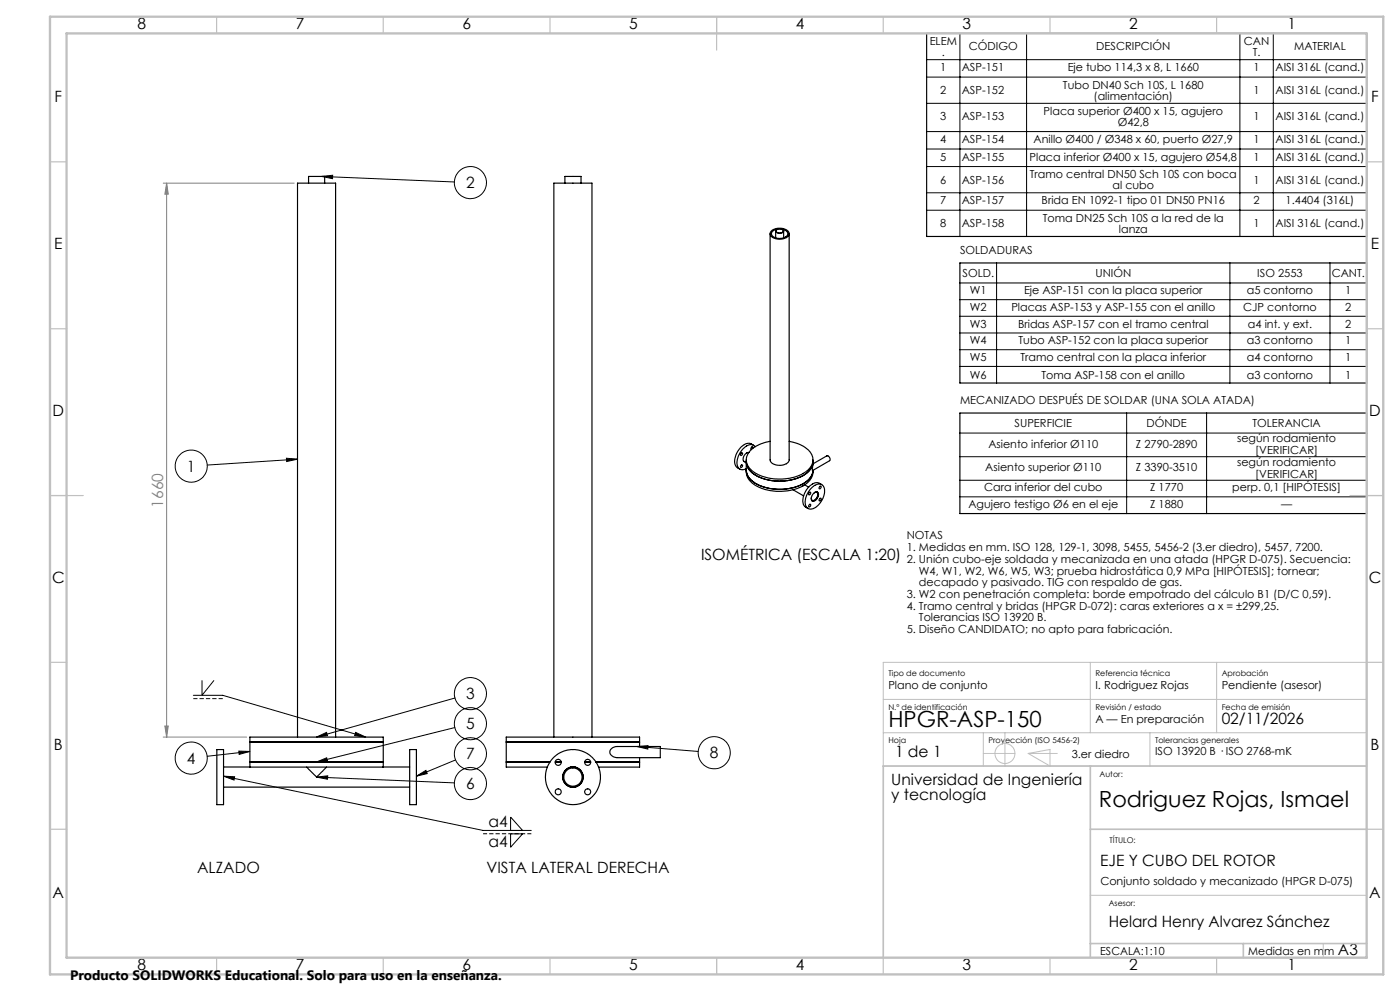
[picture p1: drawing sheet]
<svg xmlns="http://www.w3.org/2000/svg" width="420mm" height="297mm" viewBox="0 0 420 297" stroke-linecap="round" stroke-linejoin="round" font-family="sans-serif">
<g fill="none" stroke="#000" stroke-width=".35">
<path d="M278 10h132v60.9h-132zM92.6 54.9v-2h4.8v2M169.5 54.9v-2h4.8v2M231 70v67.8a3.1 3.1 0 0 0 4 1.5l1.3-.6 .4-.8v-67.9M231.4 69.3a3.7 3.7 0 0 1 5.3 .5 2.26 2.26 0 0 1-2.8 1.9 2.22 2.22 0 0 1-2.8-1.9zM232.7 69.2v2.1M232.9 68.9a1.36 1.36 0 0 1 2.2 .5 1.38 1.38 0 0 1-2.4-.3zM232.9 68.9a1.08 1.08 0 0 1 1.2-.4 1.08 1.08 0 0 1 .8 1 1.24 1.24 0 0 1-2.1-.4zM233.1 68.7a1.46 1.46 0 0 0-1.5 1.8 3.1 3.1 0 0 0 4.7-.2 1.55 1.55 0 0 0-1.6-1.6M235.1 69.2v2.1M288 78.8h122v36h-122zM222.3 139.4a.33 .33 0 0 1 .6 .2 .33 .33 0 0 1-.4 .4h-.4z"/>
<path d="M222.3 135.9a.33 .33 0 0 1 .6 .1 .33 .33 0 0 1-.4 .4h-.4zM223.1 138.2l.8 .5M223.9 137.8v3.7a6.2 6.2 0 0 0 5.1 5 14.4 14.4 0 0 0 13.5-2.1l1.2-1.8 .2-1.6a5.9 5.9 0 0 1-4.6 4.7 15 15 0 0 1-13.9-1.8l-1.2-1.5-.3-1.5M223.9 138.4a6.2 6.2 0 0 0 5.1 5 14.6 14.6 0 0 0 13.5-2l1-1.4 .4-1.6M224.6 135.6a1.78 1.78 0 0 0-1.3 2.8h.1M225.8 134.4a.32 .32 0 0 0-.2-.5 .32 .32 0 0 0-.3 .4l.2 .4M226.1 133.5l-.7-.5a3.7 3.7 0 0 0-4.3 2.6 3.6 3.6 0 0 0 .1 4.6l.8 .4M226.6 133.9a2.11 2.11 0 0 0-3.3 .3 5.4 5.4 0 0 0-1.8 6 1.79 1.79 0 0 0 2.4 .2M231 132.3a8.3 8.3 0 0 0-7 4.6 4.7 4.7 0 0 0 3.3 5.2 15.2 15.2 0 0 0 15-1.1 4.1 4.1 0 0 0-.9-7l-2.3-1.1-2.4-.6M243.9 139.1l4.1-2.5a.98 .98 0 0 1 .9 1.5l-5.2 2.9zM243.9 137.8v1.3M288 123.8h122v30.1h-122z"/>
<path d="M237.9 146.8l3.2 1.8M241.4 145.3l1.2 .7M242.7 151.3a.32 .32 0 0 1 .6-.1 .32 .32 0 0 1-.2 .6l-.5 .1zM242.7 147.7a.34 .34 0 0 1 .6 0 .34 .34 0 0 1-.3 .5h-.4zM243.2 146.5a2.58 2.58 0 0 1 3.7-.9 5.1 5.1 0 0 1-1.7 6 2.01 2.01 0 0 1-3.5-.1 5.6 5.6 0 0 1 1.5-5zM244.2 147.7a.78 .78 0 0 1 1.1-.1 .78 .78 0 0 1 .2 1.1 1.37 1.37 0 0 1-2 1.3 1.94 1.94 0 0 1 .7-2.3zM244.3 147.7a.73 .73 0 0 1 1 .1 .73 .73 0 0 1-.1 1 1.1 1.1 0 0 1-.6 1 1.1 1.1 0 0 1-1.1-.1l-.1-.5M245.1 147.4a1.69 1.69 0 0 1 0 1.8 1.69 1.69 0 0 1-1.5 .8v.1M245.1 147.4v.1M245.9 149.5l.1-.1a.33 .33 0 0 1 .3 .5 .33 .33 0 0 1-.6 0zM245.9 145.8l.1-.1a.35 .35 0 0 1 .3 .5 .35 .35 0 0 1-.6 .1zM246.5 145.2l-.7-.4a3.5 3.5 0 0 0-4 2.2 3.9 3.9 0 0 0-.2 4.9l.8 .5"/>
<path d="M65.1 224.6h2v16.6h-2zM67.1 229.9h7.9M67.1 235.9h55.8M75 229.9h.1M75 228.4h40M75 222.4h40M75 229.9v-9h40v9M75 229.9h40M89.3 220.9v-166h11.4v166M92 229.9l3 3 3-3M115 229.9h.1M115 229.9h7.9"/>
<path d="M122.9 224.6h2v16.6h-2zM151.9 228.4h13.1M151.9 222.4h40M166.2 220.9v-166h11.4v166M166.6 228.4h1.7M168.9 232.3v.6M171.2 229.9h.4M172.2 229.9h.3M174.9 232.3v.6M175.4 228.4h1.8M178.8 228.4h13.1M185.1 227a1.64 1.64 0 0 1-1.8-.6 1.64 1.64 0 0 1 .1-2l.8-.5 .9-.2h13v3.4h-13"/>
<path d="M191.9 227.1v2.8h-12.3M191.9 223.7v-2.8h-40v9h12.3"/>
<circle cx="167.5" cy="228.5" r=".9"/>
<circle cx="167.5" cy="237.3" r=".89"/>
<circle cx="171.9" cy="232.9" r="3.1"/>
<circle cx="171.9" cy="232.9" r="3"/>
<circle cx="171.9" cy="232.9" r="2.74"/>
<circle cx="171.9" cy="232.9" r="8.3"/>
<circle cx="176.3" cy="228.5" r=".9"/>
<circle cx="176.3" cy="237.3" r=".89"/>
</g>
<g fill="none" stroke="#000" stroke-width=".3">
<path d="M278 17.9h132M288 10v60.9M308 10v60.9M372 10v60.9M382 10v60.9M278 23.1h132M278 31h132M278 39.4h132M96.5 52.9l3.3-.4v1zM96.5 52.9l39.8 1.6M278 44.7h132M278 49.9h132"/>
<path d="M278 57.8h132M278 63h132M299 78.8v36M369 78.8v36M399 78.8v36M288 84.8h122M288 89.8h122M288 94.8h122M288 99.8h122M288 104.8h122M288 109.8h122M85.9 137.3l3.4 .3-3.3 .7z"/>
<path d="M89.3 137.6l-27.1 1.8M288 129.8h122M288 136.9h122M338 123.8v30.1M362 123.8v30.1M288 143.9h122M288 148.9h122M58 208.4h8.8l42.9 12.5M60.6 203.9v4.5l3.6-4.5M106.7 219.5l3 1.4-3.3-.5zM136.5 218l-41.6 10.4M136.5 209.2l-41.6 11.7"/>
<path d="M67.1 232.6l3.3 .2-.2 1zM67.1 232.6l77.8 16.3h14.5M71.6 225.1l3.4 .1-3.2 .9zM75 225.2l-12.8 1.5M94.9 220.9l3.1-1.4 .2 1zM94.9 228.4l3.1-1.3 .2 1zM95 232.9l3.3-.4-.1 1zM95 232.9l41.3 1.7M124.9 232.6l2.9-1.7 .4 .9zM136.7 227.7l-11.8 4.9M191.1 223.7l3.3-.2-.1 1zM191.1 223.7l18.4 1.5"/>
<path d="M153.2 248.9v-4l3.6 4M153.2 249.9h3.6l-3.6 4z"/>
<circle cx="141.1" cy="54.7" r="4.8"/>
<circle cx="57.4" cy="139.7" r="4.8"/>
<circle cx="141.1" cy="207.9" r="4.8"/>
<circle cx="141.1" cy="216.9" r="4.8"/>
<circle cx="57.4" cy="227.2" r="4.8"/>
<circle cx="141.1" cy="234.8" r="4.8"/>
<circle cx="141.1" cy="225.9" r="4.8"/>
<circle cx="214.3" cy="225.6" r="4.8"/>
</g>
<path d="M49 54.9h39.3M50 54.9l.5 3.3h-1zM50 54.9v166M49.5 217.6h1l-.5 3.3zM49 220.9h25" fill="none" stroke="#808080" stroke-width=".3"/>
<g fill="none" stroke="#c0c0c0" stroke-width=".3">
<path d="M265 198.5h145v31.1h-145zM327.1 198.5v21.1M365 198.5v21.1M265 219.6h145M265 209.6h145M295 219.6v10M301.5 219.6v10M345 219.6v10M295 225.8h9.5M308.5 225.8h8.7M308.5 225.8l6.5-1.2v5zM327.1 268.3h82.9"/>
<path d="M397 282.8v4.2"/>
<circle cx="301.5" cy="225.8" r="3"/>
</g>
<path d="M66.8 209.4h-8.8" fill="none" stroke="#000" stroke-width=".3" stroke-dasharray="1.3 .6" stroke-linecap="butt"/>
<path d="M159.4 249.9h-14.5" fill="none" stroke="#000" stroke-width=".3" stroke-dasharray="1.3 .6" stroke-dashoffset=".1" stroke-linecap="butt"/>
<g fill="none" stroke="#c0c0c0" stroke-width=".35">
<path d="M65 5v5M115 5v5M165 5v5M215 5v10M265 5v5M315 5v5M365 5v5M15 48.5h5M410 48.5h5M15 98.5h5M410 98.5h5M15 148.5h10"/>
<path d="M405 148.5h10M15 198.5h5M410 198.5h5M15 248.5h5M410 248.5h5M65 287v5M115 287v5M165 287v5M215 287v5M265 287v5M315 287v5M365 287v5"/>
</g>
<path d="M327.1 229.6v57.4M410 229.6h-145v57.4M327.1 248.5h82.9M327.1 282.8h82.9M373 282.8v4.2" fill="none" stroke="#c0c0c0" stroke-width=".5"/>
<path d="M15 5h400v287h-400zM20 10h390v277h-390z" fill="none" stroke="#c0c0c0" stroke-width=".7"/>
<path d="M85.9 137.3l3.4 .3-3.3 .7zM96.5 52.9l3.3-.4v1zM94.9 220.9l3.1-1.4 .2 1zM71.6 225.1l3.4 .1-3.2 .9zM94.9 228.4l3.1-1.3 .2 1zM95 232.9l3.3-.4-.1 1zM124.9 232.6l2.9-1.7 .4 .9zM106.7 219.5l3 1.4-3.3-.5zM67.1 232.6l3.3 .2-.2 1zM191.1 223.7l3.3-.2-.1 1z" fill="#000"/>
<path d="M50 54.9l.5 3.3h-1zM49.5 217.6h1l-.5 3.3z" fill="#808080"/>
<g font-size="6.7">
<text x="266.5" y="217.8">HPGR-ASP-150</text>
<text x="329.7" y="241.9">Rodriguez Rojas, Ismael</text>
</g>
<g font-size="4.7">
<text x="41.2" y="8.8">8</text>
<text x="88.7" y="8.8">7</text>
<text x="138.7" y="8.8">6</text>
<text x="188.7" y="8.8">5</text>
<text x="238.7" y="8.8">4</text>
<text x="288.7" y="8.8">3</text>
<text x="338.7" y="8.8">2</text>
<text x="386.2" y="8.8">1</text>
<text x="16.4" y="30.5">F</text>
<text x="411.4" y="30.5">F</text>
<text x="139.8" y="56.4">2</text>
<text x="16.2" y="74.8">E</text>
<text x="411.2" y="74.8">E</text>
<text x="15.8" y="124.7">D</text>
<text x="410.8" y="124.7">D</text>
<text x="56.1" y="141.4">1</text>
<text x="210.3" y="167.7">ISOMÉTRICA (ESCALA 1:20)</text>
<text x="15.6" y="174.7">C</text>
<text x="410.6" y="174.7">C</text>
<text x="139.8" y="209.6">3</text>
<text x="139.8" y="218.6">5</text>
<text x="366.5" y="216.9">02/11/2026</text>
<text x="16.2" y="224.8">B</text>
<text x="139.8" y="227.6">7</text>
<text x="213" y="227.3">8</text>
<text x="268.5" y="226.9">1 de 1</text>
<text x="411.2" y="224.8">B</text>
<text x="56.1" y="228.9">4</text>
<text x="139.8" y="236.5">6</text>
<text x="267.4" y="235.4">Universidad de Ingeniería</text>
<text x="267.4" y="239.9">y tecnología</text>
<text x="146.5" y="247.9">a4</text>
<text x="146.5" y="253.8">a4</text>
<text x="59.1" y="261.6">ALZADO</text>
<text x="146" y="261.6">VISTA LATERAL DERECHA</text>
<text x="330.1" y="259.6">EJE Y CUBO DEL ROTOR</text>
<text x="15.8" y="269">A</text>
<text x="410.8" y="269">A</text>
<text x="332.7" y="277.9">Helard Henry Alvarez Sánchez</text>
<text x="401.4" y="286.1">A3</text>
<text x="41.2" y="290.8">8</text>
<text x="88.7" y="290.8">7</text>
<text x="138.7" y="290.8">6</text>
<text x="188.7" y="290.8">5</text>
<text x="238.7" y="290.8">4</text>
<text x="288.7" y="290.8">3</text>
<text x="338.7" y="290.8">2</text>
<text x="386.2" y="290.8">1</text>
</g>
<text font-size="4.7" fill="#808080" x="49" y="152.2" transform="rotate(-90 49 152.2)">1660</text>
<text font-size="4.1" x="21" y="293.7">Producto SOLIDWORKS Educational. Solo para uso en la enseñanza.</text>
<g font-size="3.3">
<text x="278.9" y="13.5">ELEM</text>
<text x="282.5" y="16.7">.</text>
<text x="290.7" y="15.1">CÓDIGO</text>
<text x="328.9" y="15.1">DESCRIPCIÓN</text>
<text x="373.2" y="13.5">CAN</text>
<text x="375.8" y="16.7">T.</text>
<text x="388.2" y="15.1">MATERIAL</text>
<text x="282.1" y="21.4">1</text>
<text x="288.5" y="21.4">ASP-151</text>
<text x="320.3" y="21.4">Eje tubo 114,3 x 8, L 1660</text>
<text x="376.1" y="21.4">1</text>
<text x="382.7" y="21.4">AISI 316L (cand.)</text>
<text x="282.1" y="28.2">2</text>
<text x="288.5" y="28.2">ASP-152</text>
<text x="318.9" y="26.6">Tubo DN40 Sch 10S, L 1680</text>
<text x="328.1" y="29.8">(alimentación)</text>
<text x="376.1" y="28.2">1</text>
<text x="382.7" y="28.2">AISI 316L (cand.)</text>
<text x="313.1" y="34.5">Placa superior Ø400 x 15, agujero</text>
<text x="282.1" y="36.1">3</text>
<text x="288.5" y="36.1">ASP-153</text>
<text x="335.3" y="37.7">Ø42,8</text>
<text x="376.1" y="36.1">1</text>
<text x="382.7" y="36.1">AISI 316L (cand.)</text>
<text x="282.1" y="42.9">4</text>
<text x="288.5" y="42.9">ASP-154</text>
<text x="310.1" y="42.9">Anillo Ø400 / Ø348 x 60, puerto Ø27,9</text>
<text x="376.1" y="42.9">1</text>
<text x="382.7" y="42.9">AISI 316L (cand.)</text>
<text x="282.1" y="48.2">5</text>
<text x="288.5" y="48.2">ASP-155</text>
<text x="308.9" y="48.2">Placa inferior Ø400 x 15, agujero Ø54,8</text>
<text x="309" y="53.4">Tramo central DN50 Sch 10S con boca</text>
<text x="376.1" y="48.2">1</text>
<text x="382.7" y="48.2">AISI 316L (cand.)</text>
<text x="282.1" y="55">6</text>
<text x="288.5" y="55">ASP-156</text>
<text x="333.7" y="56.6">al cubo</text>
<text x="376.1" y="55">1</text>
<text x="382.7" y="55">AISI 316L (cand.)</text>
<text x="282.1" y="61.3">7</text>
<text x="288.5" y="61.3">ASP-157</text>
<text x="312.5" y="61.3">Brida EN 1092-1 tipo 01 DN50 PN16</text>
<text x="376.1" y="61.3">2</text>
<text x="385.7" y="61.3">1.4404 (316L)</text>
<text x="282.1" y="68.1">8</text>
<text x="288.5" y="68.1">ASP-158</text>
<text x="312.8" y="66.5">Toma DN25 Sch 10S a la red de la</text>
<text x="335.7" y="69.7">lanza</text>
<text x="376.1" y="68.1">1</text>
<text x="382.7" y="68.1">AISI 316L (cand.)</text>
<text x="288" y="76.1">SOLDADURAS</text>
<text x="288.8" y="83">SOLD.</text>
<text x="328.6" y="83">UNIÓN</text>
<text x="377.2" y="83">ISO 2553</text>
<text x="399.5" y="83">CANT.</text>
<text x="291" y="88.2">W1</text>
<text x="307.2" y="88.2">Eje ASP-151 con la placa superior</text>
<text x="374" y="88.2">a5 contorno</text>
<text x="403.6" y="88.2">1</text>
<text x="291" y="93.2">W2</text>
<text x="303.4" y="93.2">Placas ASP-153 y ASP-155 con el anillo</text>
<text x="372.9" y="93.2">CJP contorno</text>
<text x="403.6" y="93.2">2</text>
<text x="291" y="98.2">W3</text>
<text x="305.4" y="98.2">Bridas ASP-157 con el tramo central</text>
<text x="374.4" y="98.2">a4 int. y ext.</text>
<text x="403.6" y="98.2">2</text>
<text x="291" y="103.2">W4</text>
<text x="305.6" y="103.2">Tubo ASP-152 con la placa superior</text>
<text x="374" y="103.2">a3 contorno</text>
<text x="403.6" y="103.2">1</text>
<text x="291" y="108.2">W5</text>
<text x="291" y="113.5">W6</text>
<text x="306.1" y="108.2">Tramo central con la placa inferior</text>
<text x="312.4" y="113.5">Toma ASP-158 con el anillo</text>
<text x="374" y="108.2">a4 contorno</text>
<text x="374" y="113.5">a3 contorno</text>
<text x="403.6" y="108.2">1</text>
<text x="403.6" y="113.5">1</text>
<text x="288" y="121.1">MECANIZADO DESPUÉS DE SOLDAR (UNA SOLA ATADA)</text>
<text x="304.4" y="128">SUPERFICIE</text>
<text x="343.9" y="128">DÓNDE</text>
<text x="375.7" y="128">TOLERANCIA</text>
<text x="296.5" y="134.2">Asiento inferior Ø110</text>
<text x="340.8" y="134.2">Z 2790-2890</text>
<text x="371.1" y="132.6">según rodamiento</text>
<text x="376.6" y="136.1">[VERIFICAR]</text>
<text x="295.6" y="141.3">Asiento superior Ø110</text>
<text x="340.8" y="141.3">Z 3390-3510</text>
<text x="371.1" y="139.6">según rodamiento</text>
<text x="376.6" y="143.1">[VERIFICAR]</text>
<text x="295.2" y="147.3">Cara inferior del cubo</text>
<text x="345" y="147.3">Z 1770</text>
<text x="369.7" y="147.3">perp. 0,1 [HIPÓTESIS]</text>
<text x="290.5" y="152.3">Agujero testigo Ø6 en el eje</text>
<text x="345" y="152.3">Z 1880</text>
<text x="384.3" y="152.3">—</text>
<text x="272" y="161.7">NOTAS</text>
<text x="272" y="165.2">1. Medidas en mm. ISO 128, 129-1, 3098, 5455, 5456-2 (3.er diedro), 5457, 7200.</text>
<text x="272" y="168.7">2. Unión cubo-eje soldada y mecanizada en una atada (HPGR D-075). Secuencia:</text>
<text x="275.7" y="172.2">W4, W1, W2, W6, W5, W3; prueba hidrostática 0,9 MPa [HIPÓTESIS]; tornear;</text>
<text x="272" y="179.2">3. W2 con penetración completa: borde empotrado del cálculo B1 (D/C 0,59).</text>
<text x="275.7" y="175.7">decapado y pasivado. TIG con respaldo de gas.</text>
<text x="272" y="182.7">4. Tramo central y bridas (HPGR D-072): caras exteriores a x = ±299,25.</text>
<text x="272" y="189.7">5. Diseño CANDIDATO; no apto para fabricación.</text>
<text x="275.7" y="186.2">Tolerancias ISO 13920 B.</text>
<text x="266.5" y="206.6">Plano de conjunto</text>
<text x="328.6" y="206.6">I. Rodriguez Rojas</text>
<text x="366.5" y="206.6">Pendiente (asesor)</text>
<text x="328.6" y="216.6">A — En preparación</text>
<text x="321.5" y="227.2">3.er diedro</text>
<text x="346.5" y="226.2">ISO 13920 B · ISO 2768-mK</text>
<text x="330.1" y="265.4">Conjunto soldado y mecanizado (HPGR D-075)</text>
<text x="330.1" y="286.3">ESCALA:1:10</text>
<text x="374.5" y="286.3">Medidas en mm</text>
</g>
<g font-size="2.4">
<text x="266.5" y="202.7">Tipo de documento</text>
<text x="328.6" y="202.7">Referencia técnica</text>
<text x="366.5" y="202.7">Aprobación</text>
<text x="266.5" y="212.7">N.º de identificación</text>
<text x="328.6" y="212.7">Revisión / estado</text>
<text x="366.5" y="212.7">Fecha de emisión</text>
<text x="266.5" y="222.7">Hoja</text>
<text x="296.5" y="222.7">Proyección (ISO 5456-2)</text>
<text x="346.5" y="222.7">Tolerancias generales</text>
<text x="329.9" y="233">Autor:</text>
<text x="332.9" y="252.6">TÍTULO:</text>
<text x="332.7" y="271.5">Asesor:</text>
</g>
</svg>
